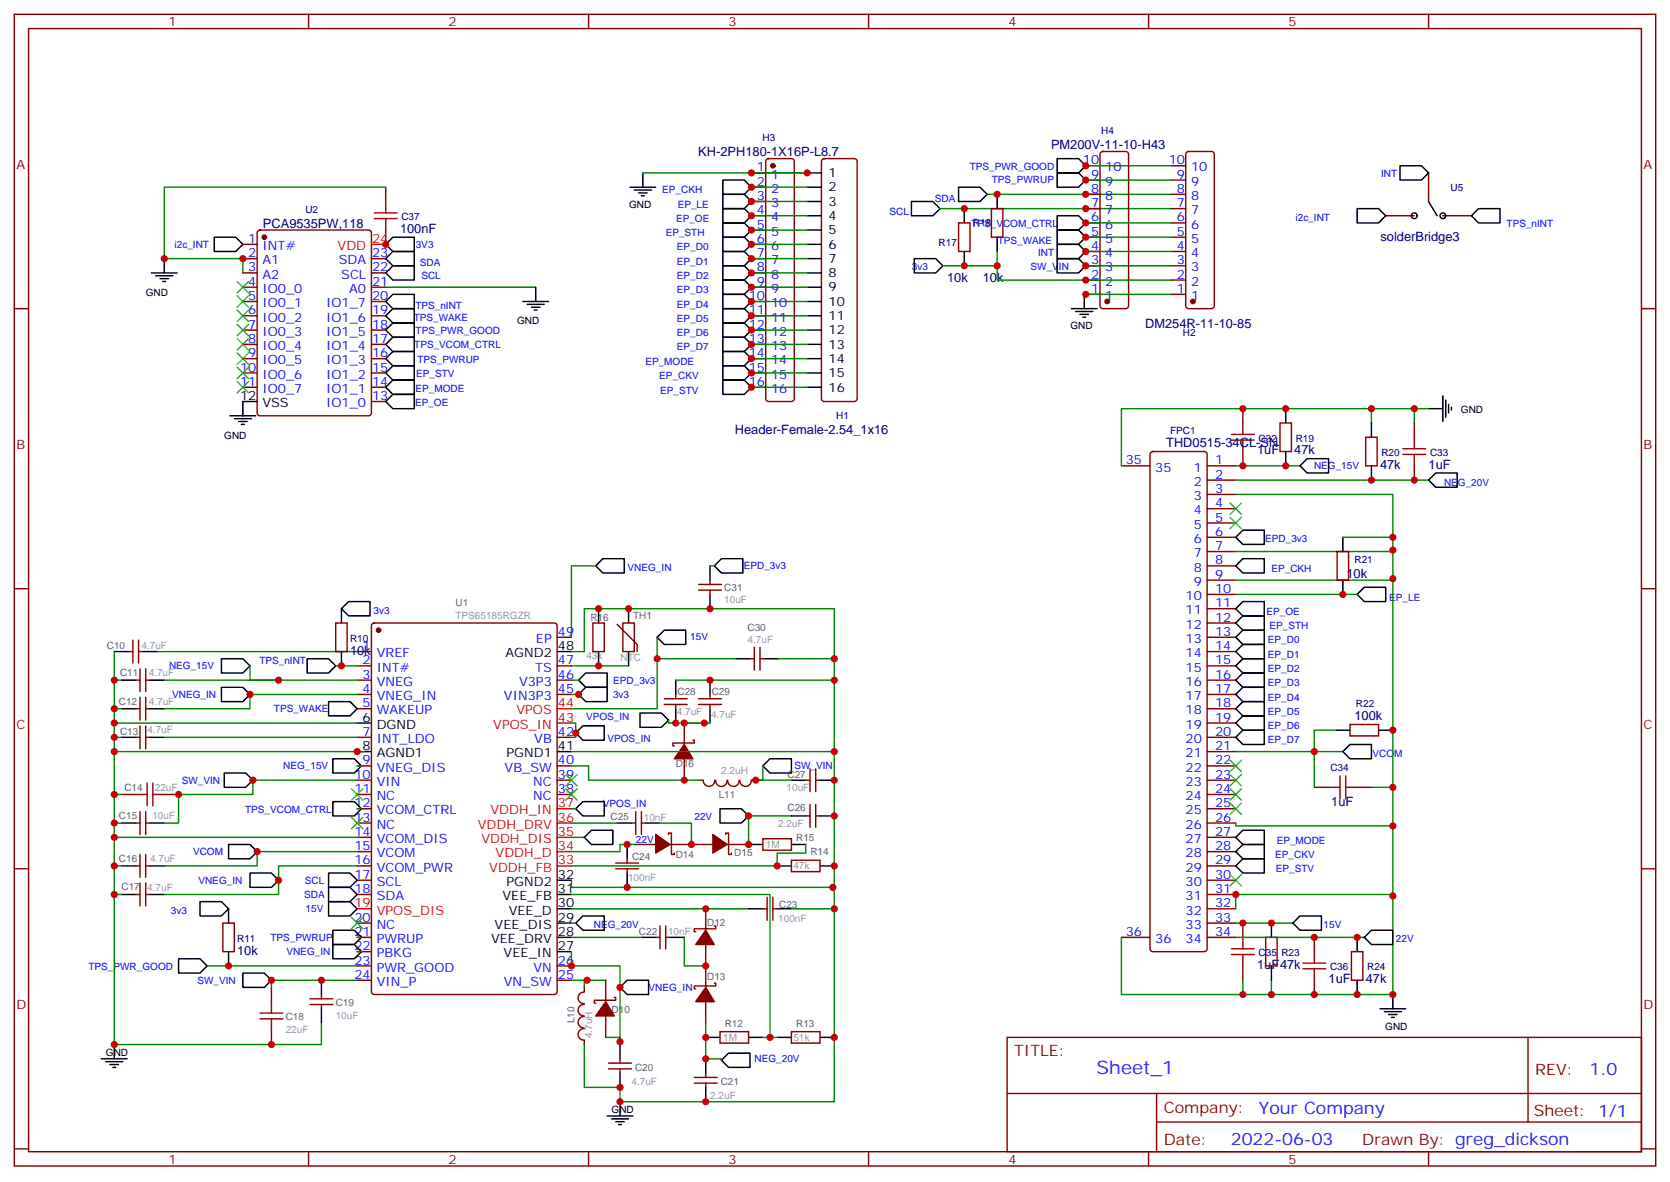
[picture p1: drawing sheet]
<svg xmlns="http://www.w3.org/2000/svg" width="412mm" height="292mm" viewBox="0 0 412 292" stroke-linecap="round" stroke-linejoin="round" font-family="sans-serif">
<g fill="none" stroke="#870000" stroke-width=".35">
<path d="M3.5 3.5h405.4v284.4h-405.4zM7.1 7.1h398.2v277.2h-398.2zM76.2 3.5v3.6M145.3 3.5v3.6M214.5 3.5v3.6M283.6 3.5v3.6M352.8 3.5v3.6M189.3 39.4l.5-.2h5.6a.71 .71 0 0 1 .7 .7v58.5a.76 .76 0 0 1-.7 .7h-5.6a.76 .76 0 0 1-.7-.7v-58.5zM203.1 39.4l.5-.2h7.4a.71 .71 0 0 1 .7 .7v58.5a.76 .76 0 0 1-.7 .7h-7.4a.76 .76 0 0 1-.8-.7v-58.5zM271.9 37.6l.4-.2h5.7a.71 .71 0 0 1 .7 .7v37.4a.76 .76 0 0 1-.7 .7h-5.7a.76 .76 0 0 1-.7-.7v-37.4zM293 37.6l.5-.2h5.7a.71 .71 0 0 1 .7 .7v37.4a.76 .76 0 0 1-.7 .7h-5.7a.76 .76 0 0 1-.7-.7v-37.4zM63.7 57l.5-.2h26.8a.71 .71 0 0 1 .7 .7v44.5a.76 .76 0 0 1-.7 .7h-26.8a.76 .76 0 0 1-.7-.7v-44.5z"/>
<path d="M95.2 46.2v3.5M95.2 56.8v3.5M185.6 42.7h3.5M185.6 46.2h3.5M185.6 49.7h3.5M185.6 53.3h3.5M185.6 56.8h3.5M236.7 55h2.8v7.1h-2.8zM244.8 51.5h2.8v7.1h-2.8zM268.1 58.6h3.5M268.1 55h3.5M268.1 51.5h3.5"/>
<path d="M268.1 48h3.5M268.1 44.4h3.5M268.1 40.9h3.5M289.3 58.6h3.5M289.3 55h3.5M289.3 51.5h3.5M289.3 48h3.5M289.3 44.4h3.5M289.3 40.9h3.5M342.2 53.3h7M352.8 42.7v7M356.3 53.3h7.1"/>
<path d="M3.5 76.2h3.6M60 60.3h3.5M60 63.9h3.5M60 67.4h3.5M60 70.9h3.5M60 74.4h3.5M60 78h3.5M91.7 63.9h3.5M91.7 67.4h3.5M91.7 70.9h3.5M91.7 74.4h3.5M91.7 78h3.5"/>
<path d="M185.6 60.3h3.5M185.6 63.9h3.5M185.6 67.4h3.5M185.6 70.9h3.5M185.6 74.4h3.5M185.6 78h3.5M268.1 72.7h3.5M268.1 69.1h3.5M268.1 65.6h3.5M268.1 62.1h3.5M289.3 72.7h3.5M289.3 69.1h3.5"/>
<path d="M289.3 65.6h3.5M289.3 62.1h3.5M405.3 76.2h3.6M60 81.5h3.5M60 85h3.5M60 88.5h3.5M60 92.1h3.5M60 95.6h3.5M91.7 81.5h3.5M91.7 85h3.5M91.7 88.5h3.5M91.7 92.1h3.5"/>
<path d="M91.7 95.6h3.5M91.7 99.1h3.5M185.6 81.5h3.5M185.6 85h3.5M185.6 88.5h3.5M185.6 92.1h3.5M185.6 95.6h3.5M276.9 115h7.1M284.2 111.7l.5-.2h12.7a.71 .71 0 0 1 .7 .7v122a.76 .76 0 0 1-.7 .8h-12.7a.76 .76 0 0 1-.7-.8v-122zM298.1 115h7.1M298.1 118.5h7.1M306.9 100.9v3.5"/>
<path d="M306.9 111.5v3.5M316.1 104.4h2.8v7.1h-2.8zM337.3 107.9h2.8v7.1h-2.8zM349.2 104.4v3.5M349.2 115v3.5M298.1 122.1h7.1M298.1 125.6h7.1M298.1 129.1h7.1M298.1 132.6h7.1M298.1 136.2h7.1M298.1 139.7h7.1M330.2 136.2h2.8v7h-2.8z"/>
<path d="M3.5 145.3h3.6M32.8 158v5.7M34.2 158v5.7M82.9 153.8h2.8v7.1h-2.8zM92 154l.4-.2h44.5a.71 .71 0 0 1 .7 .7v90.3a.76 .76 0 0 1-.7 .7h-44.5a.76 .76 0 0 1-.7-.7v-90.3zM137.6 157.3h3.5M146.4 153.8h2.8v7.1h-2.8zM152.4 154.2l4.9 4.9v1.8M153.8 153.8h2.8v7.1h-2.8zM172.5 145.7h5.7M172.5 144.3h5.7M175.3 143.2v1.1"/>
<path d="M175.3 145.7v1.1M186.3 159.8v5.7M187.7 159.8v5.7M298.1 157.3h7.1M298.1 143.2h7.1M298.1 146.8h7.1M298.1 150.3h7.1M298.1 153.8h7.1M405.3 145.3h3.6M31.7 160.9h1.1M33.5 167.9h1.1M33.5 175h1.1"/>
<path d="M34.2 160.9h1.1M34.6 165.1v5.6M34.6 172.2v5.6M34.6 179.2v5.7M36 167.9h1M36 175h1M36 165.1v5.6M36 172.2v5.6M36 179.2v5.7M88.2 164.4h3.5M88.2 167.9h3.5M88.2 171.4h3.5"/>
<path d="M88.2 175h3.5M88.2 160.9h3.5M137.6 164.4h3.5M137.6 167.9h3.5M137.6 171.4h3.5M164 173.9h5.7M164 172.5h5.7M166.9 171.4v1.1M166.9 173.9v1.1M169 178.5v5.3M172.5 173.9h5.7M172.5 172.5h5.7"/>
<path d="M175.3 171.4v1.1M175.3 173.9v1.1M185.2 162.6h1.1M187.7 162.6h1M298.1 164.4h7.1M298.1 167.9h7.1M298.1 171.4h7.1M298.1 175h7.1M298.1 160.9h7.1M298.1 178.5h7.1M333.4 178.9h7v2.8h-7zM30 196.1h3.5"/>
<path d="M33.5 182h1.1M36 182h1M40.6 196.1h3.5M88.2 182h3.5M88.2 189.1h3.5M88.2 192.6h3.5M88.2 196.1h3.5M88.2 199.7h3.5M137.6 182h3.5M137.6 189.1h3.5M137.6 192.6h3.5M137.6 196.1h3.5"/>
<path d="M169 187.3v5.3M171.1 182.7h.3v.7h-5.2v.7h.3M172.5 192.6h1.1M173.7 192.6a1.41 1.41 0 0 0 1.4 1.5 1.41 1.41 0 0 0 1.4-1.5M176.7 192.6a1.41 1.41 0 0 0 1.4 1.6 1.41 1.41 0 0 0 1.4-1.6M179.7 192.6a1.41 1.41 0 0 0 1.4 1.6 1.41 1.41 0 0 0 1.4-1.6M182.7 192.6a1.41 1.41 0 0 0 1.4 1.6 1.41 1.41 0 0 0 1.4-1.6M185.6 192.6h1M199 192.6h1M200 189.8v5.6M200 198.6v5.7M201.4 192.6h1.1"/>
<path d="M201.4 189.8v5.6M201.4 198.6v5.7M298.1 182h7.1M298.1 189.1h7.1M298.1 192.6h7.1M298.1 196.1h7.1M298.1 199.7h7.1M298.1 185.6h7.1M324.6 194.4h3.5M335.1 194.4h3.6M3.5 214.5h3.6M33.5 213.8h1.1"/>
<path d="M33.5 203.2h1.1M34.6 200.4v5.6M34.6 211v5.6M34.6 218v5.7M36 213.8h1M36 203.2h1M36 200.4v5.6M36 211v5.6M36 218v5.7M88.2 217.3h3.5M88.2 213.8h3.5M88.2 210.3h3.5"/>
<path d="M88.2 206.7h3.5M88.2 203.2h3.5M152 214.5h5.7M152 213.1h5.7M154.9 212v1.1M154.9 214.5v1M155.9 203.2h1.1M156.6 208.5h5.3M157 200.4v5.6M158.4 203.2h1.1M158.4 200.4v5.6M165.1 206v-.3h.7v5.3h.7v-.4"/>
<path d="M165.5 208.5h10.5M179.2 206v-.3h.7v5.3h.7v-.4M179.6 208.5h5.3M188.4 207.1h7v2.8h-7zM195.4 212.4h7.1v2.8h-7.1zM199 201.4h1M201.4 201.4h1.1M298.1 217.3h7.1M298.1 213.8h7.1M298.1 210.3h7.1M298.1 206.7h7.1M298.1 203.2h7.1"/>
<path d="M405.3 214.5h3.6M33.5 220.8h1.1M36 220.8h1M55 227.9h2.9v7.1h-2.9zM88.2 238.5h3.5M88.2 235h3.5M88.2 231.4h3.5M88.2 227.9h3.5M88.2 220.8h3.5M137.6 238.5h3.5M161.9 231.4h1.1M163 228.6v5.6"/>
<path d="M164.4 231.4h1.1M164.4 228.6v5.6M174.3 224.4v5.3M174.3 233.2v10.6M176.4 228.6h.3v.7h-5.3v.7h.4M188.4 224.4h1M189.4 221.5v5.7M190.9 221.5v5.7M190.9 224.4h1M276.9 231.4h7.1M298.1 231.4h7.1M298.1 227.9h7.1"/>
<path d="M298.1 220.8h7.1M298.1 224.4h7.1M306.9 227.9v3.5M306.9 238.5v3.5M312.6 231.4h2.8v7.1h-2.8zM324.6 231.4v3.6M333.7 235h2.8v7h-2.8zM67 243.8v3.5M67 254.4v3.5M76.6 248h5.6M76.6 246.6h5.6M79.4 245.5v1.1"/>
<path d="M79.4 248v1.1M88.2 242h3.5M137.6 242h3.5M144.3 251a1.41 1.41 0 0 0-1.5 1.4 1.41 1.41 0 0 0 1.5 1.4M144.3 248a1.41 1.41 0 0 0-1.5 1.4 1.41 1.41 0 0 0 1.5 1.4M144.3 254a1.41 1.41 0 0 0-1.5 1.4 1.41 1.41 0 0 0 1.5 1.4M144.3 244.9a1.41 1.41 0 0 0-1.5 1.4 1.41 1.41 0 0 0 1.5 1.5M144.3 243.8v1M144.3 256.8v1.1M149.6 242v5.3M149.6 250.8v5.3M151.7 246.2h.3v.7h-5.2v.8h.3"/>
<path d="M174.3 247.3v5.3M176.4 242.7h.3v.7h-5.3v.7h.4M177.8 254.7h7.1v2.8h-7.1zM195.4 254.7h7.1v2.8h-7.1zM248.7 256.1h156.6v28.2h-156.6zM324.6 242v3.5M377.3 256.1v20.9M150.3 263.9h5.6M150.3 262.5h5.6M153.1 261.4v1.1M153.1 263.9v1M171.4 267.4h5.7"/>
<path d="M171.4 266h5.7M174.3 264.9v1.1M174.3 267.4v1.1M248.7 270h156.5M285.6 277h119.6M285.6 270v14.1M3.5 283.6h3.6M76.2 284.3v3.6M145.3 284.3v3.6M214.5 284.3v3.6M283.6 284.3v3.6M352.8 284.3v3.6"/>
<path d="M405.3 283.6h3.6"/>
</g>
<g fill="none" stroke="#000" stroke-width=".35">
<path d="M261.1 39.2h5.2l1.8 1.7-1.8 1.8h-5.2zM52.9 58.6h5.3l1.8 1.7-1.8 1.8h-5.3zM155.6 46.2h6.3M156.6 46.9h4.3M157.7 47.6h2.1M158.4 48.3h.7M158.7 42.7v3.5M178.5 58.6h5.3l1.8 1.7-1.8 1.8h-5.3zM178.5 48h5.3l1.8 1.7-1.8 1.8h-5.3zM178.5 51.5h5.3l1.8 1.8-1.8 1.7h-5.3zM178.5 55h5.3l1.8 1.8-1.8 1.8h-5.3zM178.5 44.4h5.3l1.8 1.8-1.8 1.8h-5.3z"/>
<path d="M199.3 46.2h3.5M199.3 42.7h3.5M199.3 49.7h3.5M199.3 53.3h3.5M199.3 56.8h3.5M225.1 49.7h5.3l1.7 1.8-1.7 1.8h-5.3zM236.7 46.2h5.3l1.8 1.8-1.8 1.7h-5.3zM238.1 51.5v3.5M246.2 48v3.5M246.2 58.6v3.5M261.1 56.8h5.2l1.8 1.8-1.8 1.7h-5.2zM261.1 53.3h5.2l1.8 1.7-1.8 1.8h-5.2z"/>
<path d="M261.1 42.7h5.2l1.8 1.7-1.8 1.8h-5.2zM335.1 51.5h5.3l1.8 1.8-1.8 1.7h-5.3zM345.7 40.9h5.3l1.8 1.8-1.8 1.7h-5.3zM352.8 49.7l2.1 3.6M363.4 53.3l1.7-1.8h5.3v3.5h-5.3zM37.4 67.4h6.3M38.5 68.1h4.2M39.5 68.8h2.1M40.2 69.5h.7M40.6 63.9v3.5M95.2 60.3l1.8-1.7h5.3v3.5h-5.3zM95.2 78l1.8-1.8h5.3v3.5h-5.3z"/>
<path d="M95.2 74.4l1.8-1.7h5.3v3.5h-5.3zM97 62.1h5.3v3.5h-5.3l-1.8-1.7zM97 65.6h5.3v3.5h-5.3l-1.8-1.7zM129.1 74.4h6.4M130.2 75.1h4.2M131.2 75.8h2.1M131.9 76.6h.7M132.3 70.9v3.5M178.5 62.1h5.3l1.8 1.8-1.8 1.7h-5.3zM178.5 65.6h5.3l1.8 1.8-1.8 1.7h-5.3zM178.5 69.1h5.3l1.8 1.8-1.8 1.8h-5.3zM178.5 72.7h5.3l1.8 1.7-1.8 1.8h-5.3z"/>
<path d="M178.5 76.2h5.3l1.8 1.8-1.8 1.7h-5.3zM178.5 79.7h5.3l1.8 1.8-1.8 1.8h-5.3zM199.3 60.3h3.5M199.3 63.9h3.5M199.3 67.4h3.5M199.3 70.9h3.5M199.3 74.4h3.5M199.3 78h3.5M225.8 63.9h5.3l1.7 1.7-1.7 1.8h-5.3zM238.1 62.1v3.5M261.1 63.9h5.2l1.8 1.7-1.8 1.8h-5.2zM261.1 60.3h5.2l1.8 1.8-1.8 1.8h-5.2z"/>
<path d="M264.6 76.2h6.3M265.6 76.9h4.3M266.7 77.6h2.1M267.4 78.3h.7M267.8 72.7v3.5M63.5 99.1h-3.5v3.6M95.2 85l1.8-1.7h5.3v3.5h-5.3zM95.2 81.5l1.8-1.8h5.3v3.6h-5.3zM95.2 88.5l1.8-1.7h5.3v3.5h-5.3zM95.2 99.1l1.8-1.7h5.3v3.5h-5.3zM95.2 95.6l1.8-1.8h5.3v3.6h-5.3zM95.2 92.1l1.8-1.8h5.3v3.5h-5.3z"/>
<path d="M178.5 93.8h5.3l1.8 1.8-1.8 1.8h-5.3zM178.5 90.3h5.3l1.8 1.8-1.8 1.7h-5.3zM178.5 86.8h5.3l1.8 1.7-1.8 1.8h-5.3zM178.5 83.3h5.3l1.8 1.7-1.8 1.8h-5.3zM199.3 81.5h3.5M199.3 85h3.5M199.3 88.5h3.5M199.3 92.1h3.5M199.3 95.6h3.5M356.3 97.7v6.4M357 98.8v4.2M357.7 99.8v2.2"/>
<path d="M56.8 102.7h6.3M57.9 103.4h4.2M58.9 104.1h2.1M59.6 104.8h.7M317.5 100.9v3.5M317.5 111.5v3.5M321 115l1.8-1.8h5.3v3.6h-5.3zM338.7 104.4v3.5M338.7 115v3.5M352.8 100.9h3.5M354.5 116.8h5.3v3.5h-5.3l-1.7-1.8zM358.4 100.5v.7"/>
<path d="M147.1 139.7l1.8-1.8h5.3v3.6h-5.3zM175.3 139.7v3.5M178.2 137.9h5.2v3.6h-5.2l-1.8-1.8zM306.9 130.9h5.3v3.5h-5.3l-1.7-1.8zM306.9 137.9h5.3v3.6h-5.3l-1.7-1.8zM331.6 132.6v3.6M84.3 150.3v3.5M86.1 148.5h5.3v3.5h-5.3l-1.8-1.7zM147.8 150.3v3.5M155.2 150.3v3.5M162.3 157.3l1.7-1.7h5.3v3.5h-5.3zM175.3 146.8v3.5"/>
<path d="M306.9 152h5.3v3.6h-5.3l-1.7-1.8zM306.9 148.5h5.3v3.5h-5.3l-1.7-1.7zM306.9 159.1h5.3v3.5h-5.3l-1.7-1.7zM306.9 155.6h5.3v3.5h-5.3l-1.7-1.8zM331.6 143.2v3.6M336.9 145h5.3v3.5h-5.3l-1.8-1.7zM28.2 160.9h3.5M30 175h3.5M30 167.9h3.5M35.3 160.9h3.5M37 175h3.6M37 167.9h3.6"/>
<path d="M54.7 169.7h5.3l1.7 1.7-1.7 1.8h-5.3zM54.7 162.6h5.3l1.7 1.8-1.7 1.8h-5.3zM75.8 162.6h5.3l1.8 1.8-1.8 1.8h-5.3zM81.1 173.2h5.3l1.8 1.8-1.8 1.7h-5.3zM84.3 160.9v3.5M88.2 178.5h3.5M137.6 160.9h3.5M144.6 169.7h5.3v3.5h-5.3l-1.7-1.8zM144.6 166.2h5.3v3.5h-5.3l-1.7-1.8zM147.8 160.9v3.5M155.2 160.9v3.5M158 176h5.3l1.8 1.8-1.8 1.8h-5.3z"/>
<path d="M166.9 167.9v3.5M166.9 175v3.5M175.3 167.9v3.5M175.3 175v3.5M181.7 162.6h3.5M188.7 162.6h3.6M306.9 176.7h5.3v3.6h-5.3l-1.7-1.8zM306.9 173.2h5.3v3.5h-5.3l-1.7-1.7zM306.9 169.7h5.3v3.5h-5.3l-1.7-1.8zM306.9 166.2h5.3v3.5h-5.3l-1.7-1.8zM306.9 162.6h5.3v3.6h-5.3l-1.7-1.8zM30 182h3.5"/>
<path d="M37 182h3.6M55.4 190.9h5.3l1.7 1.7-1.7 1.8h-5.3zM82.2 197.9h5.3l1.8 1.8-1.8 1.7h-5.3zM82.2 187.3h5.3l1.8 1.8-1.8 1.8h-5.3zM88.2 185.6h3.5M137.6 185.6h3.5M142.2 181l1.7-1.8h5.3v3.5h-5.3zM142.2 199.7l1.7-1.8h5.3v3.5h-5.3zM177.8 199.7h5.3l1.8 1.7-1.8 1.8h-5.3zM188.4 189.1l1.7-1.8h5.3v3.6h-5.3zM195.4 192.6h3.6M202.5 192.6h3.5"/>
<path d="M306.9 180.3h5.3v3.5h-5.3l-1.7-1.8zM329.8 180.3h3.6M333.4 183.8h5.3v3.5h-5.3l-1.8-1.7zM340.4 180.3h3.6M30 203.2h3.5M30 213.8h3.5M37 203.2h3.6M37 213.8h3.6M56.4 208.5h5.3l1.8 1.8-1.8 1.7h-5.3zM61.7 215.5h5.3l1.8 1.8-1.8 1.8h-5.3zM81.1 219.1h5.3l1.8 1.7-1.8 1.8h-5.3zM81.1 215.5h5.3l1.8 1.8-1.8 1.8h-5.3z"/>
<path d="M137.6 217.3h3.5M144.3 206.7l1.7-1.7h5.3v3.5h-5.3zM152.4 203.2h3.5M154.9 208.5v3.5M154.9 215.5v3.6M159.5 203.2h3.5M184.9 208.5h3.5M191.9 213.8h3.5M195.4 208.5h3.6M195.4 201.4h3.6M202.5 213.8h3.5M202.5 201.4h3.5"/>
<path d="M306.9 205h5.3v3.5h-5.3l-1.7-1.8zM306.9 208.5h5.3v3.5h-5.3l-1.7-1.7zM306.9 212h5.3v3.5h-5.3l-1.7-1.7zM30 220.8h3.5M37 220.8h3.6M44.1 236.7h5.3l1.8 1.8-1.8 1.7h-5.3zM49.4 222.6h5.3l1.7 1.8-1.7 1.7h-5.3zM56.4 224.4v3.5M56.4 235v3.5M81.1 222.6h5.3l1.8 1.8-1.8 1.7h-5.3zM82.2 233.2h5.3l1.8 1.8-1.8 1.7h-5.3zM82.2 229.7h5.3l1.8 1.7-1.8 1.8h-5.3z"/>
<path d="M137.6 220.8h3.5M137.6 224.4h3.5M137.6 227.9h3.5M137.6 231.4h3.5M137.6 235h3.5M142.2 227.9l1.7-1.8h5.3v3.6h-5.3zM158.4 231.4h3.5M165.5 231.4h3.5M184.9 224.4h3.5M191.9 224.4h3.5M314 227.9v3.5M314 238.5v3.5"/>
<path d="M321 226.1h5.3v3.6h-5.3l-1.7-1.8zM335.1 231.4v3.6M336.9 231.4l1.8-1.7h5.3v3.5h-5.3zM28.2 257.9v3.5M60 240.2h5.3l1.7 1.8-1.7 1.8h-5.3zM79.4 242v3.5M79.4 249.1v3.5M153.1 243.8l1.8-1.8h5.3v3.5h-5.3zM153.1 257.9v3.5M174.3 256.1h3.5M179.9 260h5.3v3.5h-5.3l-1.7-1.7zM184.9 256.1h3.5"/>
<path d="M191.9 256.1h3.5M202.5 256.1h3.5M335.1 242v3.5M340.8 249.1h6.3M341.8 249.8h4.3M342.9 250.5h2.1M343.6 251.2h.7M344 245.5v3.6M25 261.4h6.4M26.1 262.1h4.2M27.2 262.8h2.1M27.9 263.5h.7"/>
<path d="M149.9 275.5h6.4M151 276.2h4.2M152 276.9h2.2M152.8 277.6h.7M153.1 264.9v3.6M153.1 272v3.5M174.3 261.4v3.5M174.3 268.5v3.5"/>
<circle cx="349.3" cy="53.3" r=".71"/>
<circle cx="356.3" cy="53.3" r=".71"/>
</g>
<path d="M91.7 60.3h3.5M137.6 175h3.5M137.6 178.5h3.5M137.6 199.7h3.5M137.6 203.2h3.5M137.6 206.7h3.5M137.6 210.3h3.5M137.6 213.8h3.5M88.2 224.4h3.5" fill="none" stroke="#f00" stroke-width=".35"/>
<g fill="#870000" stroke="#870000" stroke-width=".35">
<path d="M149.6 247.3l2.1 3.5h-4.6z"/>
<path d="M174.3 229.7l2.1 3.5h-4.6z"/>
<path d="M174.3 243.8l2.1 3.5h-4.6z"/>
<path d="M169 183.8l2.1 3.5h-4.6z"/>
<path d="M161.9 206l3.6 2.5-3.6 2.1z"/>
<path d="M176 206l3.6 2.5-3.6 2.1z"/>
<circle cx="93.5" cy="155.6" r=".53"/>
<circle cx="273.4" cy="74.4" r=".53"/>
<circle cx="190.9" cy="40.9" r=".53"/>
<circle cx="294.6" cy="74.4" r=".53"/>
<circle cx="65.3" cy="58.6" r=".53"/>
</g>
<g fill="none" stroke="#008700" stroke-width=".35">
<path d="M95.2 46.2h-54.6v17.7h19.4v3.5M158.7 42.7h40.6M185.6 46.2h13.7M185.6 49.7h13.7M185.6 53.3h13.7M185.6 56.8h13.7M232.1 51.5h57.2M243.8 48h45.5M268.1 58.6h21.2M268.1 55h21.2M268.1 44.4h21.2M268.1 40.9h21.2"/>
<path d="M95.2 70.9h37.1M185.6 60.3h13.7M185.6 63.9h13.7M185.6 67.4h13.7M185.6 70.9h13.7M185.6 74.4h13.7M185.6 78h13.7M246.2 62.1v3.5h-13.4M246.2 65.6v3.5h43.1M267.8 72.7h21.5M268.1 65.6h21.2M268.1 62.1h21.2"/>
<path d="M185.6 81.5h13.7M185.6 85h13.7M185.6 88.5h13.7M185.6 92.1h13.7M185.6 95.6h13.7M305.2 118.5h47.6M305.2 115h15.8M338.7 100.9v3.5M349.2 100.9v3.5M352.8 100.9h-75.9v14.1M147.1 139.7h-6v17.6M175.3 139.7h1.1"/>
<path d="M305.2 122.1h38.8v123.4h-67.1v-14.1M331.6 132.6h12.4M344 135.8v.4h-38.8M162.3 157.3v17.7h-21.2M305.2 146.8h29.9M344 142.9v.3h-38.8M28.2 160.9v97.7M28.2 167.9h1.8M28.2 178.5h60M28.2 175h1.8M38.8 160.9h49.4M40.6 167.9h28.2"/>
<path d="M61.7 164.4v3.5h26.5M82.9 164.4h5.3M88.2 171.4h-26.5v3.6h-21.1M141.1 160.9h3.2v-10.6h61.7v68.8h-.3M141.1 178.5h1.1v3.5h-1.1M141.1 171.4h2.5M141.1 167.9h1.8M141.1 164.4h14.1M162.3 162.6h19.4M165.1 177.8v.7h8.8M166.9 167.9h39.1M169 178.5h6.3"/>
<path d="M192.3 162.6h13.7M28.2 182h1.8M28.2 185.6h61.8M28.2 196.1h1.8M40.6 182h47.6M88.2 192.6h-25.8v3.5h-18.3v7.1h-3.5M88.2 199.7h1.1M88.2 189.1h1.1M141.1 189.1h4.2v3.5h27.2M141.1 185.6h64.9M141.1 199.7h1.1M188.4 189.1v3.5h-1.8h8.8"/>
<path d="M305.2 185.6h26.4M329.8 180.3h-5.2v14.1M338.7 194.4h5.3M28.2 203.2h1.8M28.2 206.7h60M28.2 213.8h1.8M88.2 210.3h-24.7v3.5h-22.9M88.2 213.8h-19.4v7h-28.2M141.1 217.3v1.8h64.9v52.9h-52.9v-3.5h-8.8v-10.6M141.1 203.2h11.3M141.1 206.7h3.2M156.6 208.5h-3.5v1.8h-12"/>
<path d="M163 203.2h7.7v5.3M195.4 201.4h-10.5v7.1M199 208.5v2.1h-7.1v3.2h-50.8M305.2 203.2v.7h38.8M28.2 220.8h1.8M51.2 238.5h37M88.2 231.4h1.1M88.2 235h1.1M141.1 220.8h49v35.3M141.1 235v3.5h12v18.7M141.1 231.4h17.3M141.1 224.4h43.8"/>
<path d="M141.1 227.9h1.1M169 231.4v7.1h5.3M195.4 224.4h10.6M305.2 231.4h31.7M305.2 227.9h14.1M344 221.2v-.4h-38.8v3.6M79.4 252.6v5.3h-51.2M88.2 242h-21.2v1.8M141.1 242h3.9M149.6 242h-5.3v1.8M149.6 256.1h3.5v1.8M174.3 252.6v8.8h3.9v.4"/>
<path d="M188.4 256.1h3.5M306.9 242v3.5M314 242v3.5"/>
</g>
<g fill="none" stroke="#3c3" stroke-width=".35">
<path d="M58.6 69.5l2.8 2.8M58.6 73l2.8 2.8M58.6 76.6l2.8 2.8M61.4 69.5l-2.8 2.8M61.4 73l-2.8 2.8M61.4 76.6l-2.8 2.8M58.6 80.1l2.8 2.8M58.6 83.6l2.8 2.8M58.6 87.1l2.8 2.9M58.6 90.7l2.8 2.8M58.6 94.2l2.8 2.8M61.4 80.1l-2.8 2.8"/>
<path d="M61.4 83.6l-2.8 2.8M61.4 87.1l-2.8 2.9M61.4 90.7l-2.8 2.8M61.4 94.2l-2.8 2.8M303.7 127.7l2.9 2.8M303.7 124.2l2.9 2.8M306.6 127.7l-2.9 2.8M306.6 124.2l-2.9 2.8M86.8 194.7l2.8 2.9M89.6 194.7l-2.8 2.9M139.7 191.2l2.8 2.8M139.7 194.7l2.8 2.9"/>
<path d="M142.5 191.2l-2.8 2.8M142.5 194.7l-2.8 2.9M303.7 198.3l2.9 2.8M303.7 194.7l2.9 2.9M303.7 191.2l2.9 2.8M303.7 187.7l2.9 2.8M306.6 198.3l-2.9 2.8M306.6 194.7l-2.9 2.9M306.6 191.2l-2.9 2.8M306.6 187.7l-2.9 2.8M86.8 201.8l2.8 2.8M89.6 201.8l-2.8 2.8"/>
<path d="M303.7 215.9l2.9 2.8M306.6 215.9l-2.9 2.8M86.8 226.5l2.8 2.8M89.6 226.5l-2.8 2.8"/>
</g>
<g fill="none" stroke="#a10000" stroke-width=".35">
<path d="M92.4 52.6h5.7M92.4 54h5.7M95.2 49.7v2.9M95.2 54v2.8M304.1 108.7h5.6M304.1 107.2h5.6M306.9 104.4v2.8M306.9 108.7v2.8M346.4 112.2h5.7M346.4 110.8h5.7M349.2 107.9v2.9M349.2 112.2v2.8"/>
<path d="M33.5 196.1h2.8M36.3 193.3v5.7M37.7 196.1h2.9M37.7 193.3v5.7M328.1 194.4h2.8M330.9 191.6v5.6M332.3 191.6v5.6M332.3 194.4h2.8M304.1 235.7h5.6M304.1 234.2h5.6M306.9 231.4v2.8M306.9 235.7v2.8"/>
<path d="M321.7 239.2h5.7M321.7 237.8h5.7M324.6 235v2.8M324.6 239.2v2.8M64.2 251.5h5.6M64.2 250.1h5.6M67 247.3v2.8M67 251.5v2.9"/>
</g>
<g fill="#c00">
<circle cx="68.8" cy="167.9" r=".88"/>
<circle cx="147.8" cy="150.3" r=".88"/>
<circle cx="147.8" cy="164.4" r=".88"/>
<circle cx="62.4" cy="192.6" r=".88"/>
<circle cx="142.9" cy="171.4" r=".88"/>
<circle cx="173.9" cy="178.5" r=".88"/>
<circle cx="175.3" cy="167.9" r=".88"/>
<circle cx="175.3" cy="150.3" r=".88"/>
<circle cx="155.2" cy="150.3" r=".88"/>
<circle cx="145" cy="242" r=".88"/>
<circle cx="63.5" cy="210.3" r=".88"/>
<circle cx="142.2" cy="181" r=".88"/>
<circle cx="166.9" cy="178.5" r=".88"/>
<circle cx="84.3" cy="164.4" r=".88"/>
<circle cx="246.2" cy="48" r=".88"/>
<circle cx="238.1" cy="65.6" r=".88"/>
<circle cx="246.2" cy="65.6" r=".88"/>
<circle cx="185.6" cy="42.7" r=".88"/>
<circle cx="185.6" cy="46.2" r=".88"/>
<circle cx="185.6" cy="49.7" r=".88"/>
<circle cx="185.6" cy="53.3" r=".88"/>
<circle cx="185.6" cy="56.8" r=".88"/>
<circle cx="185.6" cy="60.3" r=".88"/>
<circle cx="185.6" cy="63.9" r=".88"/>
<circle cx="185.6" cy="67.4" r=".88"/>
<circle cx="185.6" cy="70.9" r=".88"/>
<circle cx="185.6" cy="74.4" r=".88"/>
<circle cx="185.6" cy="78" r=".88"/>
<circle cx="185.6" cy="81.5" r=".88"/>
<circle cx="185.6" cy="85" r=".88"/>
<circle cx="185.6" cy="88.5" r=".88"/>
<circle cx="185.6" cy="92.1" r=".88"/>
<circle cx="185.6" cy="95.6" r=".88"/>
<circle cx="268.1" cy="72.7" r=".88"/>
<circle cx="268.1" cy="65.6" r=".88"/>
<circle cx="268.1" cy="58.6" r=".88"/>
<circle cx="268.1" cy="55" r=".88"/>
<circle cx="268.1" cy="48" r=".88"/>
<circle cx="268.1" cy="44.4" r=".88"/>
<circle cx="268.1" cy="40.9" r=".88"/>
<circle cx="238.1" cy="51.5" r=".88"/>
<circle cx="268.1" cy="51.5" r=".88"/>
<circle cx="306.9" cy="227.9" r=".88"/>
<circle cx="306.9" cy="245.5" r=".88"/>
<circle cx="306.9" cy="100.9" r=".88"/>
<circle cx="306.9" cy="115" r=".88"/>
<circle cx="349.3" cy="118.5" r=".88"/>
<circle cx="324.6" cy="231.4" r=".88"/>
<circle cx="324.6" cy="245.5" r=".88"/>
<circle cx="349.3" cy="100.9" r=".88"/>
<circle cx="317.5" cy="115" r=".88"/>
<circle cx="317.5" cy="100.9" r=".88"/>
<circle cx="335.1" cy="245.5" r=".88"/>
<circle cx="335.1" cy="231.4" r=".88"/>
<circle cx="314" cy="245.5" r=".88"/>
<circle cx="344" cy="245.5" r=".88"/>
<circle cx="338.7" cy="100.9" r=".88"/>
<circle cx="314" cy="227.9" r=".88"/>
<circle cx="338.7" cy="118.5" r=".88"/>
<circle cx="305.2" cy="220.8" r=".88"/>
<circle cx="344" cy="203.9" r=".88"/>
<circle cx="344" cy="142.9" r=".88"/>
<circle cx="344" cy="135.8" r=".88"/>
<circle cx="344" cy="132.6" r=".88"/>
<circle cx="344" cy="221.2" r=".88"/>
<circle cx="153.1" cy="268.5" r=".88"/>
<circle cx="153.1" cy="257.2" r=".88"/>
<circle cx="170.7" cy="208.5" r=".88"/>
<circle cx="184.9" cy="208.5" r=".88"/>
<circle cx="154.9" cy="208.5" r=".88"/>
<circle cx="154.9" cy="219.1" r=".88"/>
<circle cx="205.7" cy="219.1" r=".88"/>
<circle cx="206" cy="192.6" r=".88"/>
<circle cx="206" cy="201.4" r=".88"/>
<circle cx="191.9" cy="213.8" r=".88"/>
<circle cx="206" cy="213.8" r=".88"/>
<circle cx="206" cy="162.6" r=".88"/>
<circle cx="206" cy="167.9" r=".88"/>
<circle cx="206" cy="185.6" r=".88"/>
<circle cx="206" cy="256.1" r=".88"/>
<circle cx="206" cy="224.4" r=".88"/>
<circle cx="331.6" cy="146.8" r=".88"/>
<circle cx="324.6" cy="185.6" r=".88"/>
<circle cx="344" cy="194.4" r=".88"/>
<circle cx="344" cy="180.3" r=".88"/>
<circle cx="184.9" cy="201.4" r=".88"/>
<circle cx="169" cy="192.6" r=".88"/>
<circle cx="169" cy="178.5" r=".88"/>
<circle cx="186.6" cy="192.6" r=".88"/>
<circle cx="190.1" cy="256.1" r=".88"/>
<circle cx="174.3" cy="256.1" r=".88"/>
<circle cx="174.3" cy="261.4" r=".88"/>
<circle cx="174.3" cy="238.5" r=".88"/>
<circle cx="174.3" cy="224.4" r=".88"/>
<circle cx="153.1" cy="243.8" r=".88"/>
<circle cx="174.3" cy="272" r=".88"/>
<circle cx="153.1" cy="272" r=".88"/>
<circle cx="268.1" cy="69.1" r=".88"/>
<circle cx="95.3" cy="60.3" r=".88"/>
<circle cx="60" cy="63.9" r=".88"/>
<circle cx="268.1" cy="62.1" r=".88"/>
<circle cx="141.1" cy="238.5" r=".88"/>
<circle cx="88.2" cy="185.6" r=".88"/>
<circle cx="61.7" cy="171.4" r=".88"/>
<circle cx="68.8" cy="217.3" r=".88"/>
<circle cx="44.1" cy="196.1" r=".88"/>
<circle cx="28.2" cy="167.9" r=".88"/>
<circle cx="28.2" cy="175" r=".88"/>
<circle cx="28.2" cy="182" r=".88"/>
<circle cx="28.2" cy="196.1" r=".88"/>
<circle cx="28.2" cy="203.2" r=".88"/>
<circle cx="28.2" cy="213.8" r=".88"/>
<circle cx="28.2" cy="220.8" r=".88"/>
<circle cx="28.2" cy="178.5" r=".88"/>
<circle cx="28.2" cy="185.6" r=".88"/>
<circle cx="56.4" cy="238.5" r=".88"/>
<circle cx="162.3" cy="162.6" r=".88"/>
<circle cx="199.3" cy="42.7" r=".88"/>
<circle cx="40.6" cy="63.9" r=".88"/>
<circle cx="28.2" cy="206.7" r=".88"/>
<circle cx="67" cy="257.9" r=".88"/>
<circle cx="28.2" cy="257.9" r=".88"/>
<circle cx="79.4" cy="242" r=".88"/>
<circle cx="67" cy="242" r=".88"/>
</g>
<text font-size="4.6" fill="#00f" x="270.8" y="265.1">Sheet_1</text>
<g font-size="4.2" fill="#00f">
<text x="392.5" y="265.4">1.0</text>
<text x="310.9" y="274.9">Your Company</text>
<text x="304" y="282.7">2022-06-03</text>
</g>
<g font-size="3.9" fill="#800">
<text x="250.5" y="260.7">TITLE:</text>
<text x="379.1" y="265.4">REV:</text>
<text x="287.4" y="274.9">Company:</text>
<text x="378.7" y="275.5">Sheet: 1/1</text>
<text x="287.4" y="282.6">Date:</text>
<text x="336.4" y="282.7">Drawn By: greg_dickson</text>
</g>
<g font-size="3.2" fill="#800">
<text x="41.6" y="6.5">1</text>
<text x="110.8" y="6.5">2</text>
<text x="179.9" y="6.5">3</text>
<text x="249.1" y="6.5">4</text>
<text x="318.2" y="6.5">5</text>
<text x="4.1" y="41.6">A</text>
<text x="405.9" y="41.6">A</text>
<text x="4.1" y="110.8">B</text>
<text x="405.9" y="110.8">B</text>
<text x="4.1" y="179.9">C</text>
<text x="405.9" y="179.9">C</text>
<text x="4.1" y="249.1">D</text>
<text x="405.9" y="249.1">D</text>
<text x="41.6" y="287.3">1</text>
<text x="110.8" y="287.3">2</text>
<text x="179.9" y="287.3">3</text>
<text x="249.1" y="287.3">4</text>
<text x="318.2" y="287.3">5</text>
</g>
<g font-size="3.2" fill="#000080">
<text x="172.4" y="38.5">KH-2PH180-1X16P-L8.7</text>
<text x="259.5" y="36.8">PM200V-11-10-H43</text>
<text x="64.9" y="56.2">PCA9535PW,118</text>
<text x="98.8" y="57.5">100nF</text>
<text x="340.9" y="59.6">solderBridge3</text>
<text x="233.9" y="69.6">10k</text>
<text x="242.7" y="69.6">10k</text>
<text x="282.8" y="80.9">DM254R-11-10-85</text>
<text x="181.5" y="107.2">Header-Female-2.54_1x16</text>
<text x="288" y="110.4">THD0515-34CL-SN</text>
<text x="310.4" y="112.2">1uF</text>
<text x="319.6" y="112.2">47k</text>
<text x="340.8" y="115.7">47k</text>
<text x="352.8" y="115.7">1uF</text>
<text x="332.5" y="142.6">10k</text>
<text x="86.4" y="161.7">10k</text>
<text x="334.5" y="177.8">100k</text>
<text x="328.7" y="199.1">1uF</text>
<text x="58.6" y="235.7">10k</text>
<text x="310.4" y="239.2">1uF47k</text>
<text x="328.1" y="242.7">1uF</text>
<text x="337.3" y="242.7">47k</text>
</g>
<g font-size="3.2" fill="#00f">
<text x="267.4" y="40.6">10</text>
<text x="288.6" y="40.6">10</text>
<text x="186.9" y="42.3">1</text>
<text x="186.9" y="45.9">2</text>
<text x="190.4" y="44.1">1</text>
<text x="190.4" y="47.6">2</text>
<text x="269.4" y="47.6">8</text>
<text x="269.4" y="44.1">9</text>
<text x="272.9" y="45.9">9</text>
<text x="272.9" y="42.3">10</text>
<text x="290.6" y="47.6">8</text>
<text x="290.6" y="44.1">9</text>
<text x="294.1" y="45.9">9</text>
<text x="294.1" y="42.3">10</text>
<text x="186.9" y="49.4">3</text>
<text x="186.9" y="52.9">4</text>
<text x="190.4" y="51.2">3</text>
<text x="269.4" y="51.2">7</text>
<text x="272.9" y="52.9">7</text>
<text x="272.9" y="49.4">8</text>
<text x="290.6" y="51.2">7</text>
<text x="294.1" y="52.9">7</text>
<text x="294.1" y="49.4">8</text>
<text x="61.3" y="60">1</text>
<text x="186.9" y="56.4">5</text>
<text x="186.9" y="60">6</text>
<text x="190.4" y="54.7">4</text>
<text x="190.4" y="58.2">5</text>
<text x="269.4" y="58.2">5</text>
<text x="269.4" y="54.7">6</text>
<text x="272.9" y="60">5</text>
<text x="272.9" y="56.4">6</text>
<text x="290.6" y="58.2">5</text>
<text x="290.6" y="54.7">6</text>
<text x="294.1" y="60">5</text>
<text x="294.1" y="56.4">6</text>
<text x="61.3" y="63.5">2</text>
<text x="64.8" y="61.7">INT#</text>
<text x="64.8" y="65.3">A1</text>
<text x="83.6" y="65.3">SDA</text>
<text x="91.9" y="63.5">23</text>
<text x="186.9" y="63.5">7</text>
<text x="190.4" y="61.7">6</text>
<text x="190.4" y="65.3">7</text>
<text x="269.4" y="65.3">3</text>
<text x="269.4" y="61.7">4</text>
<text x="272.9" y="63.5">4</text>
<text x="290.6" y="65.3">3</text>
<text x="290.6" y="61.7">4</text>
<text x="294.1" y="63.5">4</text>
<text x="61.3" y="67">3</text>
<text x="61.3" y="70.6">4</text>
<text x="64.8" y="68.8">A2</text>
<text x="84.3" y="68.8">SCL</text>
<text x="91.9" y="70.6">21</text>
<text x="91.9" y="67">22</text>
<text x="186.9" y="67">8</text>
<text x="186.9" y="70.6">9</text>
<text x="190.4" y="68.8">8</text>
<text x="269.4" y="68.8">2</text>
<text x="272.9" y="70.6">2</text>
<text x="272.9" y="67">3</text>
<text x="290.6" y="68.8">2</text>
<text x="294.1" y="70.6">2</text>
<text x="294.1" y="67">3</text>
<text x="61.3" y="74.1">5</text>
<text x="61.3" y="77.6">6</text>
<text x="64.8" y="72.3">IO0_0</text>
<text x="64.8" y="75.8">IO0_1</text>
<text x="80.5" y="75.8">IO1_7</text>
<text x="86.2" y="72.3">A0</text>
<text x="91.9" y="77.6">19</text>
<text x="91.9" y="74.1">20</text>
<text x="184.9" y="74.1">10</text>
<text x="184.9" y="77.6">11</text>
<text x="190.4" y="72.3">9</text>
<text x="190.4" y="75.8">10</text>
<text x="269.4" y="72.3">1</text>
<text x="272.9" y="74.1">1</text>
<text x="290.6" y="72.3">1</text>
<text x="294.1" y="74.1">1</text>
<text x="61.3" y="81.1">7</text>
<text x="64.8" y="79.4">IO0_2</text>
<text x="64.8" y="82.9">IO0_3</text>
<text x="80.5" y="82.9">IO1_5</text>
<text x="80.5" y="79.4">IO1_6</text>
<text x="91.9" y="81.1">18</text>
<text x="184.9" y="81.1">12</text>
<text x="190.4" y="79.4">11</text>
<text x="190.4" y="82.9">12</text>
<text x="61.3" y="84.7">8</text>
<text x="61.3" y="88.2">9</text>
<text x="64.8" y="86.4">IO0_4</text>
<text x="64.8" y="90">IO0_5</text>
<text x="80.5" y="90">IO1_3</text>
<text x="80.5" y="86.4">IO1_4</text>
<text x="91.9" y="88.2">16</text>
<text x="91.9" y="84.7">17</text>
<text x="184.9" y="84.7">13</text>
<text x="184.9" y="88.2">14</text>
<text x="190.4" y="86.4">13</text>
<text x="190.4" y="90">14</text>
<text x="59.3" y="91.7">10</text>
<text x="59.3" y="95.2">11</text>
<text x="64.8" y="93.5">IO0_6</text>
<text x="80.5" y="93.5">IO1_2</text>
<text x="91.9" y="95.2">14</text>
<text x="91.9" y="91.7">15</text>
<text x="184.9" y="91.7">15</text>
<text x="184.9" y="95.2">16</text>
<text x="190.4" y="93.5">15</text>
<text x="64.8" y="97">IO0_7</text>
<text x="80.5" y="100.5">IO1_0</text>
<text x="80.5" y="97">IO1_1</text>
<text x="91.9" y="98.8">13</text>
<text x="190.4" y="97">16</text>
<text x="278" y="114.7">35</text>
<text x="285.3" y="116.4">35</text>
<text x="294.8" y="116.4">1</text>
<text x="294.8" y="119.9">2</text>
<text x="300" y="114.7">1</text>
<text x="300" y="118.2">2</text>
<text x="294.8" y="123.5">3</text>
<text x="300" y="121.7">3</text>
<text x="300" y="125.2">4</text>
<text x="294.8" y="127">4</text>
<text x="294.8" y="130.5">5</text>
<text x="300" y="128.8">5</text>
<text x="294.8" y="134.1">6</text>
<text x="294.8" y="137.6">7</text>
<text x="300" y="132.3">6</text>
<text x="300" y="135.8">7</text>
<text x="294.8" y="141.1">8</text>
<text x="300" y="139.3">8</text>
<text x="300" y="142.9">9</text>
<text x="292.8" y="148.2">10</text>
<text x="294.8" y="144.6">9</text>
<text x="300" y="146.4">10</text>
<text x="300" y="149.9">11</text>
<text x="292.8" y="151.7">11</text>
<text x="292.8" y="155.2">12</text>
<text x="300" y="153.5">12</text>
<text x="89.5" y="160.5">1</text>
<text x="132.4" y="158.7">EP</text>
<text x="137.8" y="157">49</text>
<text x="292.8" y="158.7">13</text>
<text x="300" y="157">13</text>
<text x="300" y="160.5">14</text>
<text x="89.5" y="167.6">3</text>
<text x="89.5" y="164">2</text>
<text x="93" y="165.8">INT#</text>
<text x="93" y="162.3">VREF</text>
<text x="132.2" y="165.8">TS</text>
<text x="137.8" y="164">47</text>
<text x="137.8" y="167.6">46</text>
<text x="292.8" y="162.3">14</text>
<text x="292.8" y="165.8">15</text>
<text x="300" y="164">15</text>
<text x="300" y="167.6">16</text>
<text x="89.5" y="171.1">4</text>
<text x="93" y="172.9">VNEG_IN</text>
<text x="93" y="169.3">VNEG</text>
<text x="124.5" y="172.9">VIN3P3</text>
<text x="128.2" y="169.3">V3P3</text>
<text x="137.8" y="171.1">45</text>
<text x="292.8" y="169.3">16</text>
<text x="292.8" y="172.9">17</text>
<text x="300" y="171.1">17</text>
<text x="89.5" y="174.6">5</text>
<text x="93" y="176.4">WAKEUP</text>
<text x="292.8" y="176.4">18</text>
<text x="292.8" y="179.9">19</text>
<text x="300" y="174.6">18</text>
<text x="300" y="178.2">19</text>
<text x="89.5" y="181.7">7</text>
<text x="93" y="183.4">INT_LDO</text>
<text x="131.9" y="183.4">VB</text>
<text x="137.8" y="181.7">42</text>
<text x="292.8" y="183.4">20</text>
<text x="300" y="181.7">20</text>
<text x="300" y="185.2">21</text>
<text x="89.5" y="188.7">9</text>
<text x="93" y="190.5">VNEG_DIS</text>
<text x="124.6" y="190.5">VB_SW</text>
<text x="137.8" y="188.7">40</text>
<text x="292.8" y="187">21</text>
<text x="292.8" y="190.5">22</text>
<text x="300" y="188.7">22</text>
<text x="87.5" y="195.8">11</text>
<text x="87.5" y="192.3">10</text>
<text x="93" y="197.6">NC</text>
<text x="93" y="194">VIN</text>
<text x="131.7" y="194">NC</text>
<text x="131.7" y="197.6">NC</text>
<text x="137.8" y="192.3">39</text>
<text x="137.8" y="195.8">38</text>
<text x="292.8" y="194">23</text>
<text x="292.8" y="197.6">24</text>
<text x="300" y="192.3">23</text>
<text x="300" y="195.8">24</text>
<text x="87.5" y="202.8">13</text>
<text x="87.5" y="199.3">12</text>
<text x="93" y="201.1">VCOM_CTRL</text>
<text x="292.8" y="201.1">25</text>
<text x="300" y="199.3">25</text>
<text x="300" y="202.8">26</text>
<text x="87.5" y="209.9">15</text>
<text x="87.5" y="206.4">14</text>
<text x="93" y="208.1">VCOM_DIS</text>
<text x="93" y="204.6">NC</text>
<text x="292.8" y="204.6">26</text>
<text x="292.8" y="208.1">27</text>
<text x="300" y="206.4">27</text>
<text x="300" y="209.9">28</text>
<text x="87.5" y="213.4">16</text>
<text x="93" y="215.2">VCOM_PWR</text>
<text x="93" y="211.7">VCOM</text>
<text x="292.8" y="211.7">28</text>
<text x="292.8" y="215.2">29</text>
<text x="300" y="213.4">29</text>
<text x="87.5" y="220.5">18</text>
<text x="87.5" y="217">17</text>
<text x="93" y="218.7">SCL</text>
<text x="292.8" y="218.7">30</text>
<text x="300" y="217">30</text>
<text x="300" y="220.5">31</text>
<text x="87.5" y="227.5">20</text>
<text x="93" y="222.3">SDA</text>
<text x="292.8" y="222.3">31</text>
<text x="292.8" y="225.8">32</text>
<text x="300" y="224">32</text>
<text x="300" y="227.5">33</text>
<text x="87.5" y="231.1">21</text>
<text x="93" y="232.8">PWRUP</text>
<text x="93" y="229.3">NC</text>
<text x="278" y="231.1">36</text>
<text x="285.3" y="232.8">36</text>
<text x="292.8" y="229.3">33</text>
<text x="292.8" y="232.8">34</text>
<text x="300" y="231.1">34</text>
<text x="87.5" y="238.1">23</text>
<text x="87.5" y="234.6">22</text>
<text x="93" y="239.9">PWR_GOOD</text>
<text x="93" y="236.4">PBKG</text>
<text x="131.7" y="239.9">VN</text>
<text x="137.8" y="238.1">26</text>
<text x="87.5" y="241.7">24</text>
<text x="93" y="243.4">VIN_P</text>
<text x="124.4" y="243.4">VN_SW</text>
<text x="137.8" y="241.7">25</text>
</g>
<g font-size="3.2">
<text x="204.6" y="43.7">1</text>
<text x="204.6" y="47.3">2</text>
<text x="204.6" y="50.8">3</text>
<text x="204.6" y="54.3">4</text>
<text x="204.6" y="57.9">5</text>
<text x="204.6" y="61.4">6</text>
<text x="204.6" y="64.9">7</text>
<text x="204.6" y="68.4">8</text>
<text x="204.6" y="72">9</text>
<text x="204.6" y="75.5">10</text>
<text x="204.6" y="79">11</text>
<text x="204.6" y="82.5">12</text>
<text x="204.6" y="86.1">13</text>
<text x="204.6" y="89.6">14</text>
<text x="204.6" y="93.1">15</text>
<text x="59.3" y="98.8">12</text>
<text x="64.8" y="100.5">VSS</text>
<text x="204.6" y="96.7">16</text>
<text x="137.8" y="160.5">48</text>
<text x="124.8" y="162.3">AGND2</text>
<text x="89.5" y="178.2">6</text>
<text x="93" y="179.9">DGND</text>
<text x="89.5" y="185.2">8</text>
<text x="137.8" y="185.2">41</text>
<text x="93" y="187">AGND1</text>
<text x="125.1" y="187">PGND1</text>
<text x="125.1" y="218.7">PGND2</text>
<text x="137.8" y="217">32</text>
<text x="137.8" y="220.5">31</text>
<text x="124.1" y="222.3">VEE_FB</text>
<text x="125.6" y="225.8">VEE_D</text>
<text x="137.8" y="224">30</text>
<text x="137.8" y="227.5">29</text>
<text x="121.3" y="232.8">VEE_DRV</text>
<text x="122.1" y="229.3">VEE_DIS</text>
<text x="137.8" y="231.1">28</text>
<text x="124.4" y="236.4">VEE_IN</text>
<text x="137.8" y="234.6">27</text>
</g>
<g font-size="3.2" fill="#f00">
<text x="91.9" y="60">24</text>
<text x="83.4" y="61.7">VDD</text>
<text x="121.8" y="179.9">VPOS_IN</text>
<text x="127.5" y="176.4">VPOS</text>
<text x="137.8" y="174.6">44</text>
<text x="137.8" y="178.2">43</text>
<text x="121.1" y="201.1">VDDH_IN</text>
<text x="137.8" y="199.3">37</text>
<text x="137.8" y="202.8">36</text>
<text x="118" y="204.6">VDDH_DRV</text>
<text x="118.9" y="208.1">VDDH_DIS</text>
<text x="137.8" y="206.4">35</text>
<text x="137.8" y="209.9">34</text>
<text x="120.8" y="215.2">VDDH_FB</text>
<text x="122.4" y="211.7">VDDH_D</text>
<text x="137.8" y="213.4">33</text>
<text x="87.5" y="224">19</text>
<text x="93" y="225.8">VPOS_DIS</text>
</g>
<g font-size="2.5" fill="#000080">
<text x="188.3" y="34.9">H3</text>
<text x="272" y="33.2">H4</text>
<text x="358.2" y="47.1">U5</text>
<text x="75.4" y="52.5">U2</text>
<text x="99.1" y="54.3">C37</text>
<text x="240.3" y="55.8">R18</text>
<text x="231.8" y="60.8">R17</text>
<text x="292.1" y="82.9">H2</text>
<text x="206.5" y="103.5">H1</text>
<text x="289" y="107.2">FPC1</text>
<text x="310.8" y="109">C32</text>
<text x="320" y="109">R19</text>
<text x="341.1" y="112.5">R20</text>
<text x="353.1" y="112.5">C33</text>
<text x="334.5" y="139.1">R21</text>
<text x="86.4" y="158.5">R10</text>
<text x="334.8" y="174.6">R22</text>
<text x="328.5" y="190.3">C34</text>
<text x="58.6" y="232.6">R11</text>
<text x="310.8" y="236">C35</text>
<text x="316.4" y="236">R23</text>
<text x="328.4" y="239.5">C36</text>
<text x="337.6" y="239.5">R24</text>
</g>
<g font-size="2.5" fill="#00f">
<text x="239.5" y="42">TPS_PWR_GOOD</text>
<text x="163.6" y="47.7">EP_CKH</text>
<text x="244.9" y="45.2">TPS_PWRUP</text>
<text x="341" y="43.7">INT</text>
<text x="167.4" y="51.3">EP_LE</text>
<text x="219.7" y="53.1">SCL</text>
<text x="230.9" y="49.9">SDA</text>
<text x="164.4" y="58.3">EP_STH</text>
<text x="167" y="54.8">EP_OE</text>
<text x="239.9" y="56.1">TPS_VCOM_CTRL</text>
<text x="320" y="54.5">i2c_INT</text>
<text x="372" y="56">TPS_nINT</text>
<text x="43.1" y="61.2">i2c_INT</text>
<text x="102.7" y="61.2">3V3</text>
<text x="103.7" y="65.7">SDA</text>
<text x="167.2" y="61.8">EP_D0</text>
<text x="167.2" y="65.4">EP_D1</text>
<text x="246.4" y="60.2">TPS_WAKE</text>
<text x="256.4" y="63.1">INT</text>
<text x="104" y="68.9">SCL</text>
<text x="167.2" y="68.9">EP_D2</text>
<text x="225.2" y="66.7">3v3</text>
<text x="254.5" y="66.7">SW_VIN</text>
<text x="102.6" y="76.2">TPS_nINT</text>
<text x="167.2" y="72.4">EP_D3</text>
<text x="167.2" y="75.9">EP_D4</text>
<text x="102.2" y="79.3">TPS_WAKE</text>
<text x="102.6" y="82.5">TPS_PWR_GOOD</text>
<text x="167.2" y="79.5">EP_D5</text>
<text x="167.2" y="83">EP_D6</text>
<text x="102.3" y="85.9">TPS_VCOM_CTRL</text>
<text x="103.1" y="89.5">TPS_PWRUP</text>
<text x="167.2" y="86.5">EP_D7</text>
<text x="102.8" y="93.1">EP_STV</text>
<text x="159.4" y="90.1">EP_MODE</text>
<text x="162.8" y="93.7">EP_CKV</text>
<text x="102.5" y="100.2">EP_OE</text>
<text x="102.6" y="96.7">EP_MODE</text>
<text x="163" y="97.2">EP_STV</text>
<text x="324.5" y="115.7">NEG_15V</text>
<text x="356.6" y="119.9">NEG_20V</text>
<text x="312.5" y="133.7">EPD_3v3</text>
<text x="155" y="141.1">VNEG_IN</text>
<text x="183.7" y="140.4">EPD_3v3</text>
<text x="314" y="141.2">EP_CKH</text>
<text x="343.1" y="148.3">EP_LE</text>
<text x="92.2" y="151.6">3v3</text>
<text x="312.8" y="151.8">EP_OE</text>
<text x="313.5" y="155.3">EP_STH</text>
<text x="170.4" y="158">15V</text>
<text x="313.1" y="158.8">EP_D0</text>
<text x="41.7" y="165.3">NEG_15V</text>
<text x="64.1" y="164">TPS_nINT</text>
<text x="313.1" y="165.9">EP_D2</text>
<text x="313.1" y="162.4">EP_D1</text>
<text x="42.5" y="172.3">VNEG_IN</text>
<text x="151.4" y="172.3">3v3</text>
<text x="151.5" y="168.8">EPD_3v3</text>
<text x="313.1" y="172.9">EP_D4</text>
<text x="313.1" y="169.4">EP_D3</text>
<text x="67.7" y="175.9">TPS_WAKE</text>
<text x="144.7" y="177.8">VPOS_IN</text>
<text x="313.1" y="176.5">EP_D5</text>
<text x="150" y="183.1">VPOS_IN</text>
<text x="313.1" y="183.5">EP_D7</text>
<text x="313.1" y="180">EP_D6</text>
<text x="70" y="190">NEG_15V</text>
<text x="196.2" y="190">SW_VIN</text>
<text x="338.9" y="187">VCOM</text>
<text x="44.9" y="193.5">SW_VIN</text>
<text x="60.5" y="200.7">TPS_VCOM_CTRL</text>
<text x="148.9" y="199.2">VPOS_IN</text>
<text x="171.5" y="202.5">22V</text>
<text x="157" y="208">22V</text>
<text x="315.3" y="208.3">EP_MODE</text>
<text x="47.7" y="211.1">VCOM</text>
<text x="314.9" y="211.8">EP_CKV</text>
<text x="315.1" y="215.4">EP_STV</text>
<text x="49" y="218.2">VNEG_IN</text>
<text x="75.1" y="221.7">SDA</text>
<text x="75.3" y="218.2">SCL</text>
<text x="42.2" y="225.6">3v3</text>
<text x="75.5" y="225.2">15V</text>
<text x="66.8" y="232.3">TPS_PWRUP</text>
<text x="146.6" y="229.2">NEG_20V</text>
<text x="326.9" y="229">15V</text>
<text x="344.7" y="232.5">22V</text>
<text x="21.9" y="239.4">TPS_PWR_GOOD</text>
<text x="70.7" y="235.8">VNEG_IN</text>
<text x="48.8" y="242.9">SW_VIN</text>
<text x="160.2" y="244.7">VNEG_IN</text>
<text x="186.3" y="262.3">NEG_20V</text>
</g>
<g font-size="2.5">
<text x="155.4" y="51.3">GND</text>
<text x="36" y="73">GND</text>
<text x="127.7" y="80.1">GND</text>
<text x="264.4" y="81.3">GND</text>
<text x="360.8" y="102">GND</text>
<text x="55.4" y="108.3">GND</text>
<text x="342.1" y="254.2">GND</text>
<text x="26.2" y="260.6">GND</text>
<text x="151" y="274.8">GND</text>
</g>
<g font-size="2.5" fill="#666">
<text x="112.5" y="149.6">U1</text>
<text x="178.9" y="145.9">C31</text>
<text x="145.8" y="153.3">R16</text>
<text x="156.3" y="152.9">TH1</text>
<text x="184.6" y="155.8">C30</text>
<text x="26.4" y="160.2">C10</text>
<text x="29.6" y="166.9">C11</text>
<text x="167.3" y="171.6">C28</text>
<text x="175.8" y="171.6">C29</text>
<text x="29.4" y="174.1">C12</text>
<text x="29.6" y="181.4">C13</text>
<text x="166.9" y="189.3">D16</text>
<text x="30.7" y="195.2">C14</text>
<text x="177.5" y="197">L11</text>
<text x="194.5" y="192.1">C27</text>
<text x="29.4" y="202.3">C15</text>
<text x="150.8" y="202.6">C25</text>
<text x="194.5" y="200.2">C26</text>
<text x="196.6" y="207.6">R15</text>
<text x="29.4" y="212.9">C16</text>
<text x="156.1" y="212.4">C24</text>
<text x="166.9" y="211.7">D14</text>
<text x="181.3" y="211.4">D15</text>
<text x="200.1" y="211.1">R14</text>
<text x="30" y="219.8">C17</text>
<text x="192.4" y="224.1">C23</text>
<text x="157.8" y="230.9">C22</text>
<text x="174.6" y="228.7">D12</text>
<text x="174.6" y="242.1">D13</text>
<text x="70.6" y="251.9">C18</text>
<text x="82.9" y="248.4">C19</text>
<text x="151" y="250.2">D10</text>
<text x="141.9" y="252.7" transform="rotate(-90 141.9 252.7)">L10</text>
<text x="179" y="253.5">R12</text>
<text x="196.6" y="253.5">R13</text>
<text x="156.8" y="264.3">C20</text>
<text x="178" y="267.8">C21</text>
</g>
<g font-size="2.5" fill="#999">
<text x="178.9" y="148.9">10uF</text>
<text x="112.5" y="152.8">TPS65185RGZR</text>
<text x="34.9" y="160.2">4.7uF</text>
<text x="184.6" y="158.7">4.7uF</text>
<text x="36.7" y="166.9">4.7uF</text>
<text x="144.8" y="162.8">43k</text>
<text x="153.2" y="163.2">NTC</text>
<text x="36.7" y="174">4.7uF</text>
<text x="167.1" y="176.6">4.7uF</text>
<text x="175.6" y="177.3">4.7uF</text>
<text x="36.4" y="181">4.7uF</text>
<text x="178.1" y="191.2">2.2uH</text>
<text x="38.2" y="195.2">22uF</text>
<text x="194.3" y="195.3">10uF</text>
<text x="37.6" y="202.3">10uF</text>
<text x="159" y="202.7">10nF</text>
<text x="189.2" y="209.4">1M</text>
<text x="192.1" y="204.1">2.2uF</text>
<text x="37.1" y="212.8">4.7uF</text>
<text x="195.9" y="214.7">47k</text>
<text x="36.4" y="219.9">4.7uF</text>
<text x="155.1" y="217.5">100nF</text>
<text x="192.2" y="227.6">100nF</text>
<text x="165" y="230.9">10nF</text>
<text x="82.9" y="251.6">10uF</text>
<text x="70.6" y="255.1">22uF</text>
<text x="146.3" y="256.4" transform="rotate(-90 146.3 256.4)">4.7uH</text>
<text x="178.6" y="257">1M</text>
<text x="195.9" y="257">51k</text>
<text x="156" y="267.8">4.7uF</text>
<text x="175.4" y="271.4">2.2uF</text>
</g>
</svg>
